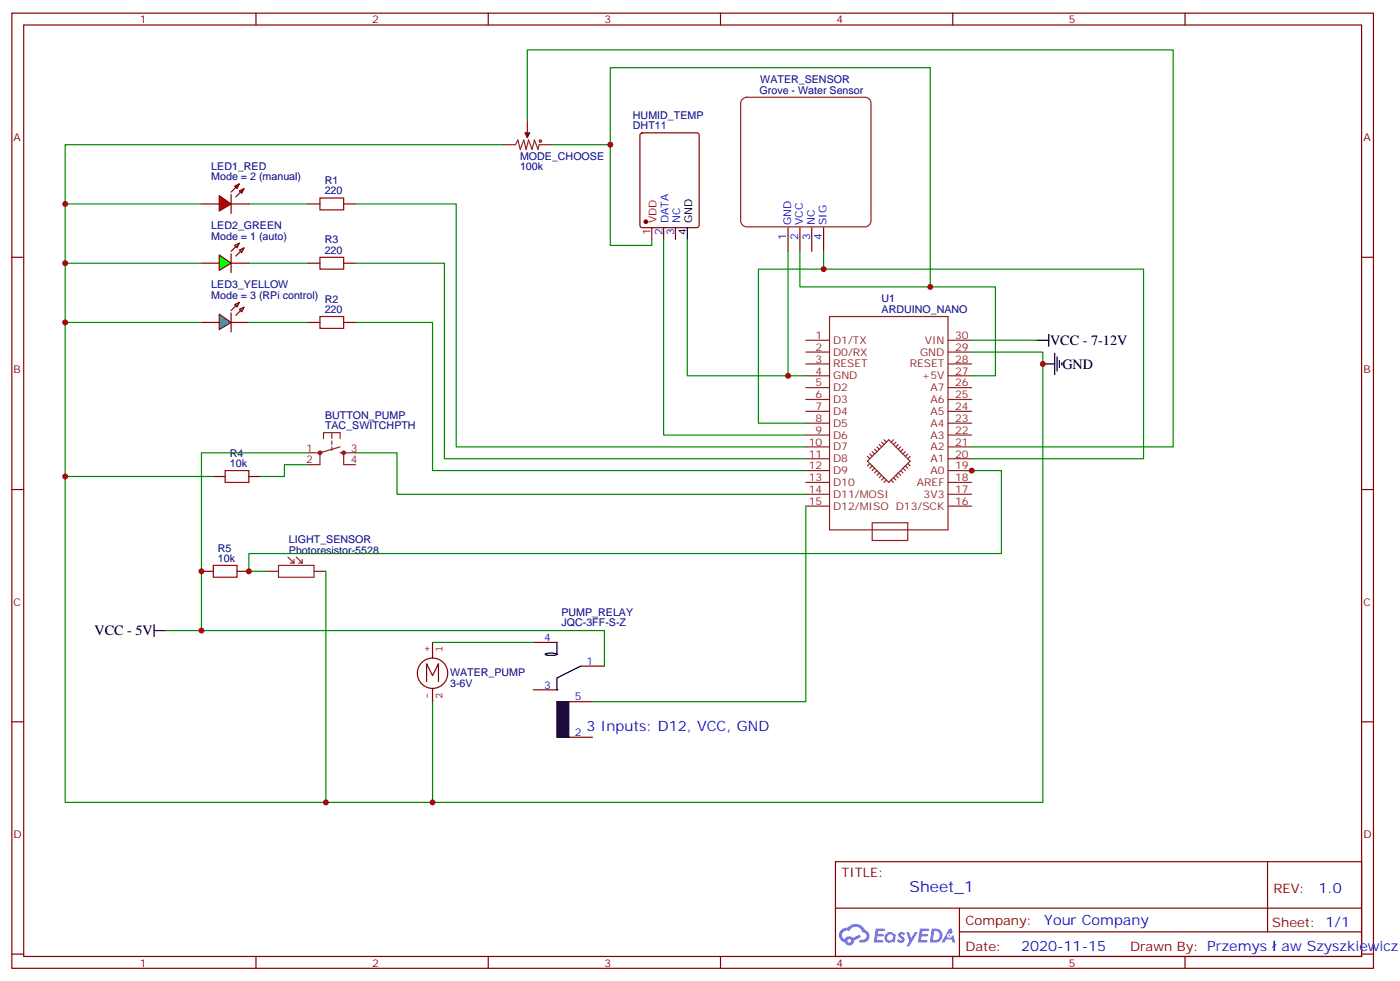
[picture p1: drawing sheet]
<svg xmlns="http://www.w3.org/2000/svg" width="417mm" height="292mm" viewBox="0 0 417 292" stroke-linecap="round" stroke-linejoin="round" font-family="sans-serif">
<g fill="none" stroke="#870000" stroke-width=".35">
<path d="M3.5 3.9h405.4v284.4h-405.4zM7.1 7.4h398.2v277.3h-398.2zM76.2 3.9v3.5M145.3 3.9v3.5M214.5 3.9v3.5M283.6 3.9v3.5M352.8 3.9v3.5M3.5 76.6h3.6M405.3 76.6h3.6M3.5 145.7h3.6M405.3 145.7h3.6M3.5 214.9h3.6"/>
<path d="M405.3 214.9h3.6M248.7 256.5h156.6v28.2h-156.6zM377.3 256.5v20.9M248.7 270.4h156.5M285.6 277.4h119.6M285.6 270.4v14.1M3.5 284h3.6M76.2 284.7v3.6M145.3 284.7v3.6M214.5 284.7v3.6M283.6 284.7v3.6M352.8 284.7v3.6"/>
<path d="M405.3 284h3.6"/>
</g>
<g fill="#5487ff">
<path d="M267.7 277.7a1.22 1.22 0 0 1 1.7 .2l-.4 .6a.47 .47 0 0 0-.3-.4 .47 .47 0 0 0-.5 .2l.1 .2a1.14 1.14 0 0 1 .8 1.8 1.14 1.14 0 0 1-1.9 0l-.2-.2 .5-.6 .7 .5a.29 .29 0 0 0 .3-.3 .29 .29 0 0 0-.2-.3 1.04 1.04 0 0 1-.6-1.7z"/>
<path d="M260.7 276.4h2.4l.3 .2-.2 .5-1.8 .1-.1 .8h1.5l.3 .4-.3 .4h-1.6l-.2 1.1h1.7l.2 .3-.2 .3-2.6 .1z"/>
<path d="M273.8 276.4h2.4l.3 .2-.1 .5-1.8 .1-.2 .8h1.6l.3 .4-.4 .4h-1.6l-.1 1.1h1.7l.2 .3-.2 .3-2.6 .1z"/>
<path d="M282.6 276.4h.7l.3 1.3-.6 .3a.69 .69 0 0 0-1 .3 .69 .69 0 0 0 .4 .9 .69 .69 0 0 0 .9-.6l.5-.2 .6 2.2h-.8l-.2-.9h-1.8l-.5 .9h-.8z"/>
<path d="M269.8 277.5h.8l.6 1.8 1.1-1.8h.9l-2.6 4.2h-.8l.9-1.5z"/>
<path d="M277.4 276.4l-.6 4.2h1.3a2.11 2.11 0 0 0 2.5-2.1 2.11 2.11 0 0 0-2.5-2.1zM278.1 277.2a1.39 1.39 0 0 1 1.7 1.4 1.39 1.39 0 0 1-1.8 1.3h-.3z"/>
<path d="M263.7 278.1a1.54 1.54 0 0 0-.1 2.1 1.54 1.54 0 0 0 2.2 .1l.6 .3 .3-2.3-.2-.3h-.4a1.49 1.49 0 0 0-2.4 .1zM264 279.1a.94 .94 0 0 1 1.8 0 .94 .94 0 0 1-1.8 0z"/>
<path d="M250.4 276.8a2.18 2.18 0 0 0 1.1 3.7 1.44 1.44 0 0 0 1.6 .9 1.44 1.44 0 0 0 1.2-1.4l2-1-.5-.8-1.9 1a1.47 1.47 0 0 0-2.4 .4 1.39 1.39 0 0 1-.7-1.9 1.39 1.39 0 0 1 2-.5 2.12 2.12 0 0 1 2.2-1.3 2.12 2.12 0 0 1 1.9 1.7 1.14 1.14 0 0 1 1.1 1.4 1.14 1.14 0 0 1-1.7 .7 .43 .43 0 0 0-.5 .4 .43 .43 0 0 0 .4 .5 1.98 1.98 0 0 0 2.5-1.2 1.98 1.98 0 0 0-1.2-2.6 3.1 3.1 0 0 0-5.3-.6l-.9 .1zM252.3 280.1a.55 .55 0 0 1 1.1 0 .55 .55 0 0 1-1.1 0z"/>
<circle cx="282.6" cy="278.5" r=".26"/>
</g>
<g fill="none" stroke="#8c2424" stroke-width=".35">
<path d="M246.9 94.2h35.3v63.5h-35.3zM239.9 118.9h7M239.9 115.4h7M239.9 111.9h7M239.9 108.3h7M239.9 104.8h7M239.9 101.3h7M282.2 118.9h7.1M282.2 115.4h7.1M282.2 111.9h7.1M282.2 108.3h7.1M282.2 104.8h7.1"/>
<path d="M282.2 101.3h7.1M239.9 136.6h7M239.9 133h7M239.9 129.5h7M239.9 126h7M239.9 122.4h7M258.2 137.3l6.4-6.4 6.3 6.4-6.3 6.3zM258.2 135.9l.7 .7M258.9 135.1l.7 .8M258.9 138l-.7 .7M259.6 134.4l.7 .7M259.6 138.7l-.7 .7"/>
<path d="M260.3 133.7l.8 .7M260.3 139.4l-.7 .7M261.1 133l.7 .7M261.8 132.3l.7 .7M262.5 131.6l.7 .7M263.2 130.9l.7 .7M266 130.9l-.7 .7M266.7 131.6l-.7 .7M267.4 132.3l-.7 .7M268.1 133l-.7 .7M268.8 139.4l.7 .7M268.8 133.7l-.7 .7"/>
<path d="M269.5 138.7l.7 .7M269.5 134.4l-.7 .7M270.2 138l.7 .7M270.2 135.1l-.7 .8M270.9 135.9l-.7 .7M282.2 136.6h7.1M282.2 133h7.1M282.2 129.5h7.1M282.2 126h7.1M282.2 122.4h7.1M239.9 147.1h7M239.9 143.6h7"/>
<path d="M239.9 140.1h7M239.9 150.7h7M259.6 155.6h10.6v5.3h-10.6zM261.1 140.1l-.8 .7M261.8 140.8l-.7 .7M262.5 141.5l-.7 .7M263.2 142.2l-.7 .7M263.9 142.9l-.7 .7M265.3 142.9l.7 .7M266 142.2l.7 .7M266.7 141.5l.7 .7M267.4 140.8l.7 .7"/>
<path d="M268.1 140.1l.7 .7M282.2 147.1h7.1M282.2 143.6h7.1M282.2 140.1h7.1M282.2 150.7h7.1"/>
</g>
<path d="M95.2 58.9h7.1v3.6h-7.1z" fill="none" stroke="#a10000" stroke-width=".35"/>
<path d="M91.7 60.7h3.5M102.3 60.7h3.5" fill="none" stroke="#870000" stroke-width=".35"/>
<g fill="#f00" stroke="#870000" stroke-width=".35">
<path d="M65.3 58.2l3.5 2.5-3.5 2.1z"/>
<path d="M68.8 57.9v5.6z"/>
</g>
<g fill="#870000" stroke="#870000" stroke-width=".35">
<path d="M70.2 55.8l-1.4 1.4z"/>
<path d="M70.2 58.6l1.4-1.4z"/>
</g>
<g fill="#f00" stroke="#870000" stroke-width=".35">
<path d="M69.8 55.4l1.5-.7-.7 1.4z"/>
<path d="M71.3 56.8l1.4-.7-.7 1.4z"/>
</g>
<path d="M60 60.7h5.3M60 78.4h5.3M68.8 60.7h5.3M68.8 78.4h5.3" fill="none" stroke="#870000" stroke-width=".35"/>
<g fill="#0f0" stroke="#870000" stroke-width=".35">
<path d="M71.3 74.5l1.4-.7-.7 1.4z"/>
<path d="M69.8 73.1l1.5-.7-.7 1.4z"/>
</g>
<g fill="#870000" stroke="#870000" stroke-width=".35">
<path d="M70.2 76.2l1.4-1.4z"/>
<path d="M68.8 74.8l1.4-1.4z"/>
</g>
<path d="M68.8 75.5v5.7z" fill="#f00" stroke="#870000" stroke-width=".35"/>
<path d="M65.3 75.9l3.5 2.5-3.5 2.1z" fill="#0f0" stroke="#870000" stroke-width=".35"/>
<path d="M65.3 93.5l3.5 2.5-3.5 2.1z" fill="#09f" stroke="#870000" stroke-width=".35"/>
<path d="M68.8 93.2v5.6z" fill="#f00" stroke="#870000" stroke-width=".35"/>
<g fill="#870000" stroke="#870000" stroke-width=".35">
<path d="M68.8 92.5l1.4-1.4z"/>
<path d="M70.2 93.9l1.4-1.4z"/>
</g>
<g fill="#09f" stroke="#870000" stroke-width=".35">
<path d="M69.8 90.7l1.5-.7-.7 1.4z"/>
<path d="M71.3 92.1l1.4-.7-.7 1.4z"/>
</g>
<g fill="none" stroke="#870000" stroke-width=".35">
<path d="M157 36v3.5M190.7 39.8l.5-.3h16.2l.7 .5v27.1l-.4 .6-16.5 .1-.6-.5-.1-27zM91.7 78.4h3.5M102.3 78.4h3.5M197.6 67.8v3.5M201.1 67.8v3.5M234.6 67.8v7M238.1 67.8v7M241.7 67.8v7M245.2 67.8v7M60 96h5.3M68.8 96h5.3"/>
<path d="M91.7 96h3.5M102.3 96h3.5M63.5 141.9h3.5M74.1 141.9h3.5M60 170.1h3.5M70.6 170.1h3.5M158.7 191.2h7.1M172.9 198.3h7M158.7 205.4h7.1M169.3 219.5h7.1M169.3 208.9h7.1"/>
</g>
<g fill="none" stroke="#a10000" stroke-width=".35">
<path d="M95.2 76.6h7.1v3.5h-7.1zM95.2 94.2h7.1v3.6h-7.1zM67 140.1h7.1v3.5h-7.1zM63.5 168.3h7.1v3.5h-7.1z"/>
<circle cx="160.9" cy="42" r=".35"/>
</g>
<g fill="none" stroke="#008700" stroke-width=".35">
<path d="M157 36v-21.1h192.2v118.1h-59.9M149.9 43.1h-130.5v17.6M164 43.1h17.7M60 78.4h-40.6v17.6M60 60.7h-40.6v17.7M74.1 78.4h17.6M74.1 60.7h17.6M105.8 78.4h26.5v58.2h107.6M105.8 60.7h30v72.3h104.1M194 71.3v1.8h-12.3v-53h95.2v65.3M197.6 71.3v58.2h42.3M204.6 71.3v40.6h35.3"/>
<path d="M234.6 74.8v37.1M238.1 74.8v10.6h58.2v26.5h-7M245.2 74.8v5.3h-19.4v45.9h14.1M60 96h-40.6v45.9M74.1 96h17.6M105.8 96h23v44.1h111.1M245.2 80.1h95.2v56.5h-51.1M289.3 104.8h21.1v134.1h-181.6v-30M289.3 101.3h19.4M91.7 138.3h-7v3.6h-7.1M91.7 134.8h-31.7v52.9M105.8 134.8h12.4v12.3h121.7"/>
<path d="M63.5 141.9h-44.1v97h77.6M239.9 150.7v58.2h-63.5M287.5 140.1h10.6v24.7h-224v5.3h5.3M97 170.1v68.8h31.8M49.4 187.7h130.5v10.6M128.8 191.2h29.9"/>
</g>
<g fill="none" stroke="#8c2424" stroke-width=".35">
<path d="M157 39.5v1.5M221.1 29.5l1.1-.5h35.3a1.76 1.76 0 0 1 1.8 1.7v35.1a1.89 1.89 0 0 1-1.8 1.7h-35.3a1.89 1.89 0 0 1-1.7-1.7v-35.1zM149.9 43.1h3.6l.7-1.4 .7 2.8 1-2.8 .7 2.8 .7-2.8 1.1 2.8 .7-2.8 1.1 2.8 .3-1.4h3.5M91.7 134.8h3.5M95.2 134.8v3.5h-3.5M96.3 130.6v-1.8h4.9v1.8M98.8 128.8v1.8M98.8 131.3v1M98.8 133v1.1M101.2 134.8h4.6M101.2 133l-6 1.8M102.3 134.8v3.5h3.5"/>
<path d="M79.4 170.1h3.5M82.9 168.3h10.6v3.5h-10.6zM85.7 165.8l1.8 1.8M86.4 167.6h1.1M87.5 166.5v1.1M88.2 165.8l1.8 1.8M88.9 167.6h1.1M90 166.5v1.1M93.5 170.1h3.5"/>
</g>
<g fill="#870000" stroke="#870000" stroke-width=".35">
<path d="M156.3 39.5h1.4l-.7 1.5z"/>
<circle cx="192.3" cy="66" r=".53"/>
</g>
<path d="M194 67.8v3.5" fill="none" stroke="#f00" stroke-width=".35"/>
<g fill="none" stroke="#000" stroke-width=".35">
<path d="M204.6 67.8v3.5M312.2 99.5v3.5M308.7 101.3h3.5M310.4 108.3h3.6M314 105.2v6.3M314.7 106.2v4.3M315.4 107.3v2.1M316.1 108v.7M45.9 187.7h3.5M45.9 185.9v3.6M162.4 194.7a5.1 5.1 0 0 1 3.4 .1 4.6 4.6 0 0 1-3.5 0zM165.8 191.2v3.6"/>
<path d="M172.9 198.3l-7.1 3.5v3.6"/>
</g>
<circle cx="165.8" cy="205.4" r=".18" fill="#000"/>
<path d="M165.8 208.9h3.5v10.6h-3.5z" fill="#000" stroke="#000" stroke-width=".35"/>
<path d="M128.8 191.2v4.7M127 202.9v-5.3l1.8 3.5 1.7-3.5v5.3M128.8 204.9v4M133.3 200.4a4.5 4.5 0 0 0-6.5-4 4.5 4.5 0 0 0-.8 7.6 4.5 4.5 0 0 0 7.2-2.6l.1-.8" fill="none" stroke="#850000" stroke-width=".35"/>
<g fill="none" stroke="#8c2424" stroke-width=".71">
<circle cx="95.3" cy="134.8" r=".35"/>
<circle cx="102.3" cy="134.8" r=".35"/>
</g>
<g fill="#c00">
<circle cx="310.4" cy="108.3" r=".88"/>
<circle cx="289.3" cy="140.1" r=".88"/>
<circle cx="74.1" cy="170.1" r=".88"/>
<circle cx="128.8" cy="238.9" r=".88"/>
<circle cx="60" cy="170.1" r=".88"/>
<circle cx="60" cy="187.7" r=".88"/>
<circle cx="97" cy="238.9" r=".88"/>
<circle cx="19.4" cy="141.9" r=".88"/>
<circle cx="19.4" cy="96" r=".88"/>
<circle cx="19.4" cy="78.4" r=".88"/>
<circle cx="234.6" cy="111.9" r=".88"/>
<circle cx="276.9" cy="85.4" r=".88"/>
<circle cx="245.2" cy="80.1" r=".88"/>
<circle cx="19.4" cy="60.7" r=".88"/>
<circle cx="181.7" cy="43.1" r=".88"/>
</g>
<text font-size="4.6" fill="#00f" x="270.8" y="265.5">Sheet_1</text>
<g font-size="4.2">
<text x="312.6" y="102.7">VCC - 7-12V</text>
<text x="316.3" y="109.7">GND</text>
<text x="28.1" y="189.1">VCC - 5V</text>
</g>
<g font-size="4.2" fill="#00f">
<text x="174.6" y="217.7">3 Inputs: D12, VCC, GND</text>
<text x="392.5" y="265.8">1.0</text>
<text x="310.9" y="275.3">Your Company</text>
<text x="304" y="283.1">2020-11-15</text>
<text x="381.5" y="283.1">aw Szyszkiewicz</text>
</g>
<g font-size="3.9" fill="#800">
<text x="250.5" y="261.1">TITLE:</text>
<text x="379.1" y="265.8">REV:</text>
<text x="287.4" y="275.3">Company:</text>
<text x="378.7" y="275.9">Sheet: 1/1</text>
<text x="287.4" y="283">Date:</text>
<text x="336.4" y="283.1">Drawn By: Przemys</text>
</g>
<g font-size="3.2" fill="#800">
<text x="41.6" y="6.9">1</text>
<text x="110.8" y="6.9">2</text>
<text x="179.9" y="6.9">3</text>
<text x="249.1" y="6.9">4</text>
<text x="318.2" y="6.9">5</text>
<text x="4.1" y="42">A</text>
<text x="405.9" y="42">A</text>
<text x="4.1" y="111.2">B</text>
<text x="405.9" y="111.2">B</text>
<text x="4.1" y="180.3">C</text>
<text x="405.9" y="180.3">C</text>
<text x="4.1" y="249.4">D</text>
<text x="405.9" y="249.4">D</text>
<text x="41.6" y="287.7">1</text>
<text x="110.8" y="287.7">2</text>
<text x="179.9" y="287.7">3</text>
<text x="249.1" y="287.7">4</text>
<text x="318.2" y="287.7">5</text>
</g>
<g font-size="3.2" fill="#000080">
<text x="226.1" y="27.9">Grove - Water Sensor</text>
<text x="226.3" y="24.8">WATER_SENSOR</text>
<text x="188.4" y="35.4">HUMID_TEMP</text>
<text x="188.4" y="38.5">DHT11</text>
<text x="154.8" y="47.6">MODE_CHOOSE</text>
<text x="62.9" y="53.7">Mode = 2 (manual)</text>
<text x="62.9" y="50.6">LED1_RED</text>
<text x="154.8" y="50.6">100k</text>
<text x="96.7" y="57.9">220</text>
<text x="96.7" y="54.8">R1</text>
<text x="62.9" y="71.3">Mode = 1 (auto)</text>
<text x="62.9" y="68.2">LED2_GREEN</text>
<text x="96.7" y="75.5">220</text>
<text x="96.7" y="72.5">R3</text>
<text x="62.9" y="88.9">Mode = 3 (RPi control)</text>
<text x="62.9" y="85.9">LED3_YELLOW</text>
<text x="262.5" y="89.9">U1</text>
<text x="96.7" y="93.2">220</text>
<text x="96.7" y="90.1">R2</text>
<text x="262.4" y="93.2">ARDUINO_NANO</text>
<text x="96.8" y="124.7">BUTTON_PUMP</text>
<text x="96.8" y="127.7">TAC_SWITCHPTH</text>
<text x="68.4" y="136">R4</text>
<text x="68.4" y="139">10k</text>
<text x="86" y="161.7">LIGHT_SENSOR</text>
<text x="64.9" y="167.3">10k</text>
<text x="64.9" y="164.2">R5</text>
<text x="86" y="164.8">Photoresistor-5528</text>
<text x="167.2" y="183.4">PUMP_RELAY</text>
<text x="167.2" y="186.4">JQC-3FF-S-Z</text>
<text x="134" y="201.2">WATER_PUMP</text>
<text x="134" y="204.4">3-6V</text>
</g>
<g font-size="3.2" fill="#f00">
<text x="193.7" y="70" transform="rotate(-90 193.7 70)">1</text>
<text x="195.4" y="66.5" transform="rotate(-90 195.4 66.5)">VDD</text>
</g>
<g font-size="3.2" fill="#00f">
<text x="197.2" y="70" transform="rotate(-90 197.2 70)">2</text>
<text x="199" y="66.5" transform="rotate(-90 199 66.5)">DATA</text>
<text x="200.7" y="70" transform="rotate(-90 200.7 70)">3</text>
<text x="202.5" y="66.5" transform="rotate(-90 202.5 66.5)">NC</text>
<text x="234.1" y="71.4" transform="rotate(-90 234.1 71.4)">1</text>
<text x="235.5" y="66.9" transform="rotate(-90 235.5 66.9)">GND</text>
<text x="237.6" y="71.4" transform="rotate(-90 237.6 71.4)">2</text>
<text x="239" y="66.9" transform="rotate(-90 239 66.9)">VCC</text>
<text x="241.1" y="71.4" transform="rotate(-90 241.1 71.4)">3</text>
<text x="242.5" y="66.9" transform="rotate(-90 242.5 66.9)">NC</text>
<text x="244.7" y="71.4" transform="rotate(-90 244.7 71.4)">4</text>
<text x="246.1" y="66.9" transform="rotate(-90 246.1 66.9)">SIG</text>
<text x="162" y="190.9">4</text>
<text x="174.6" y="197.9">1</text>
<text x="162" y="205">3</text>
<text x="171.1" y="208.5">5</text>
<text x="171.1" y="219.1">2</text>
</g>
<g font-size="3.2">
<text x="204.3" y="70" transform="rotate(-90 204.3 70)">4</text>
<text x="206" y="66.5" transform="rotate(-90 206 66.5)">GND</text>
</g>
<g font-size="3.2" fill="#8d2323">
<text x="242.8" y="100.9">1</text>
<text x="284.3" y="100.9">30</text>
<text x="242.8" y="108">3</text>
<text x="242.8" y="104.5">2</text>
<text x="248" y="105.9">D0/RX</text>
<text x="248" y="102.3">D1/TX</text>
<text x="273.9" y="105.9">GND</text>
<text x="275.3" y="102.3">VIN</text>
<text x="284.3" y="104.5">29</text>
<text x="284.3" y="108">28</text>
<text x="242.8" y="111.5">4</text>
<text x="248" y="112.9">GND</text>
<text x="248" y="109.4">RESET</text>
<text x="270.8" y="109.4">RESET</text>
<text x="274.4" y="112.9">+5V</text>
<text x="284.3" y="111.5">27</text>
<text x="242.8" y="118.6">6</text>
<text x="242.8" y="115">5</text>
<text x="248" y="120">D3</text>
<text x="248" y="116.5">D2</text>
<text x="277" y="116.5">A7</text>
<text x="277" y="120">A6</text>
<text x="284.3" y="115">26</text>
<text x="284.3" y="118.6">25</text>
<text x="242.8" y="125.6">8</text>
<text x="242.8" y="122.1">7</text>
<text x="248" y="123.5">D4</text>
<text x="277" y="123.5">A5</text>
<text x="284.3" y="122.1">24</text>
<text x="284.3" y="125.6">23</text>
<text x="242.8" y="129.2">9</text>
<text x="248" y="130.6">D6</text>
<text x="248" y="127">D5</text>
<text x="277" y="127">A4</text>
<text x="277" y="130.6">A3</text>
<text x="284.3" y="129.2">22</text>
<text x="91.1" y="134.4">1</text>
<text x="91.1" y="138">2</text>
<text x="104.4" y="134.4">3</text>
<text x="104.4" y="138">4</text>
<text x="240.8" y="136.2">11</text>
<text x="240.8" y="132.7">10</text>
<text x="248" y="137.6">D8</text>
<text x="248" y="134.1">D7</text>
<text x="277" y="134.1">A2</text>
<text x="277" y="137.6">A1</text>
<text x="284.3" y="132.7">21</text>
<text x="284.3" y="136.2">20</text>
<text x="240.8" y="143.3">13</text>
<text x="240.8" y="139.7">12</text>
<text x="248" y="141.1">D9</text>
<text x="277" y="141.1">A0</text>
<text x="284.3" y="139.7">19</text>
<text x="284.3" y="143.3">18</text>
<text x="240.8" y="146.8">14</text>
<text x="248" y="148.2">D11/MOSI</text>
<text x="248" y="144.7">D10</text>
<text x="273" y="144.7">AREF</text>
<text x="275" y="148.2">3V3</text>
<text x="284.3" y="146.8">17</text>
<text x="240.8" y="150.3">15</text>
<text x="248" y="151.7">D12/MISO D13/SCK</text>
<text x="284.3" y="150.3">16</text>
</g>
<g font-size="3.2" fill="#840000">
<text x="128.1" y="194" transform="rotate(-90 128.1 194)">+</text>
<text x="131.8" y="194" transform="rotate(-90 131.8 194)">1</text>
<text x="128.1" y="208.1" transform="rotate(-90 128.1 208.1)">-</text>
<text x="131.8" y="208.1" transform="rotate(-90 131.8 208.1)">2</text>
</g>
</svg>
